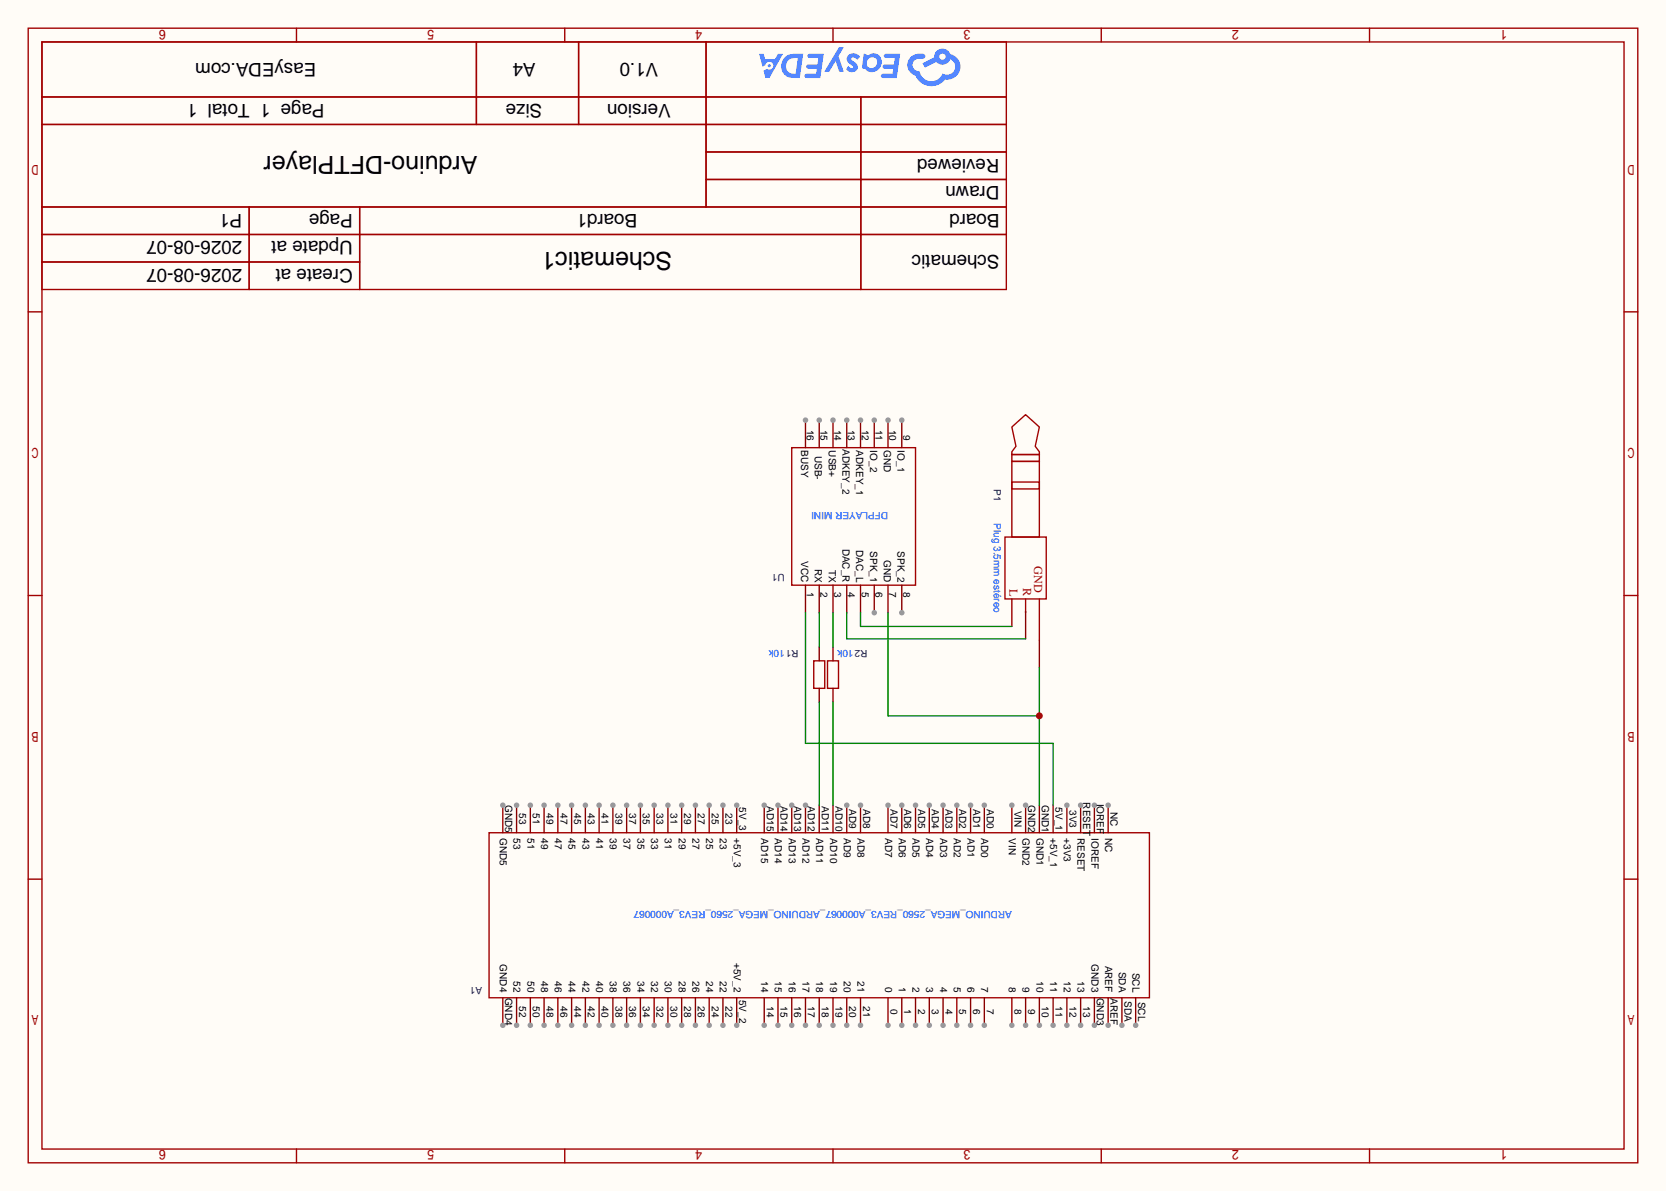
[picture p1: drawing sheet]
<svg xmlns="http://www.w3.org/2000/svg" width="308mm" height="220mm" viewBox="0 0 308 220" stroke-linecap="round" stroke-linejoin="round" font-family="sans-serif">
<path d="M0 0h307.6v220h-307.6z" fill="#fffcf7"/>
<g fill="none" stroke="#a10000" stroke-width=".25">
<path d="M5.2 5.2h297.2v209.6h-297.2zM7.7 7.7h292.1v204.5h-292.1zM7.7 7.7h178.1v45.8h-178.1zM7.7 17.9h178.1M54.7 5.2v2.5M88 7.7v15.3M104.3 5.2v2.5M106.8 7.7v15.3M130.4 7.7v30.5M153.8 5.2v2.5M158.9 17.9v35.6M203.3 5.2v2.5"/>
<path d="M252.9 5.2v2.5M7.7 38.2h178.1M7.7 23h178.1M46 38.2v15.3M66.4 38.2v15.3M130.4 33.1h55.4M130.4 28.1h55.4M5.2 57.6h2.5M7.7 43.3h178.1M7.7 48.4h58.7M299.8 57.6h2.6M5.2 110h2.5"/>
<path d="M299.8 110h2.6M5.2 162.4h2.5M299.8 162.4h2.6M54.7 212.2v2.6M104.3 212.2v2.6M153.8 212.2v2.6M203.3 212.2v2.6M252.9 212.2v2.6"/>
</g>
<g fill="#5487ff">
<path d="M156.6 10.2a1.53 1.53 0 0 1 2.2 .3l-.5 .6a.64 .64 0 0 0-.5-.5 .64 .64 0 0 0-.7 .3l.2 .2a1.6 1.6 0 0 1 1.1 1.6 1.24 1.24 0 0 1-2.2 .1l.4-.6a.54 .54 0 0 0 .9 .2l-.1-.2a1.58 1.58 0 0 1-1-1.6z"/>
<path d="M154.9 8.7h.9l-1 1.7 1 2.8h-.8l-.7-1.9-1.2 1.9h-.9z"/>
<path d="M163.2 10.1l.4-.2h2.6l-.6 4.5h-1.7a1.31 1.31 0 0 1-1.2-.2 .4 .4 0 0 1 .3-.6h1.8l.1-.9h-1.6a.4 .4 0 0 1-.4-.4 .4 .4 0 0 1 .5-.4h1.6l.2-1.2h-.8a1.23 1.23 0 0 1-1.2-.2z"/>
<path d="M149.1 10.1l.4-.2h2.6l-.6 4.5h-1.7a1.32 1.32 0 0 1-1.2-.2 .39 .39 0 0 1 .3-.6h1.8l.1-.9h-1.6a.4 .4 0 0 1-.4-.4 .4 .4 0 0 1 .4-.4h1.7l.2-1.2h-.8a1.23 1.23 0 0 1-1.2-.2z"/>
<path d="M140.2 9.9h.8l.3 1h1.8l.5-1h1l-2.5 4.5h-.8l-.3-1.3 .6-.4a.75 .75 0 0 0 1.1-.3 .75 .75 0 0 0-.5-1 .75 .75 0 0 0-.9 .6l-.5 .3z"/>
<path d="M145 10.5a2.25 2.25 0 0 0-.6 2.7 2.25 2.25 0 0 0 2.5 1.2h.8l.6-4.5-2.3 .1-.6 .2zM145.6 11.1l.7-.3 1-.1-.4 2.9a1.46 1.46 0 0 1-1.7-.7 1.46 1.46 0 0 1 .4-1.8z"/>
<path d="M159.5 9.9l-.3 2.5 .1 .3h.5a1.77 1.77 0 0 0 2.2 .3 1.77 1.77 0 0 0 .7-2.1 1.48 1.48 0 0 0-2.4-.6l-.4-.3zM160.4 10.8a.97 .97 0 0 1 1.5 .2 .97 .97 0 0 1-.5 1.4 .96 .96 0 0 1-1.3-.3 .96 .96 0 0 1 .3-1.3z"/>
<path d="M168.1 10.6a2.04 2.04 0 0 0 .9 3.4 3.2 3.2 0 0 0 5.5 .7 2.4 2.4 0 0 0 2.8-1.9 2.4 2.4 0 0 0-1.8-2.8 1.54 1.54 0 0 0-1.8-1 1.54 1.54 0 0 0-1.2 1.6l-2.2 1.1 .5 .8 2-1.1a1.57 1.57 0 0 0 2.7-.4 1.5 1.5 0 0 1 .7 2.1 1.5 1.5 0 0 1-2.2 .5 2.23 2.23 0 0 1-2.3 1.4 2.23 2.23 0 0 1-2-1.8 1.16 1.16 0 0 1-1.2-1.1 1.16 1.16 0 0 1 1.1-1.3h.7a.47 .47 0 0 0 .5-.3 .47 .47 0 0 0-.4-.6h-.9a2.19 2.19 0 0 0-1.4 .7zM173.4 10.5a.6 .6 0 0 1 1.2 0 .6 .6 0 0 1-1.2 0z"/>
<circle cx="142" cy="12.1" r=".28"/>
</g>
<path d="M146.2 82.7h22.8v25.4h-22.8z" fill="none" stroke="#a10000" stroke-width=".25"/>
<path d="M148.7 108.1v5.1M151.3 108.1v5.1M153.8 108.1v5.1M156.3 108.1v5.1M158.9 108.1v5.1M161.4 108.1v5.1" fill="none" stroke="#870000" stroke-width=".25"/>
<circle cx="161.4" cy="113.2" r=".51" fill="#999"/>
<path d="M164 108.1v5.1M166.5 108.1v5.1" fill="none" stroke="#870000" stroke-width=".25"/>
<circle cx="166.5" cy="113.2" r=".51" fill="#999"/>
<path d="M164 77.6v5.1" fill="none" stroke="#870000" stroke-width=".25"/>
<circle cx="164" cy="77.6" r=".51" fill="#999"/>
<path d="M161.4 77.6v5.1" fill="none" stroke="#870000" stroke-width=".25"/>
<circle cx="161.4" cy="77.6" r=".51" fill="#999"/>
<path d="M158.9 77.6v5.1" fill="none" stroke="#870000" stroke-width=".25"/>
<circle cx="158.9" cy="77.6" r=".51" fill="#999"/>
<path d="M156.3 77.6v5.1" fill="none" stroke="#870000" stroke-width=".25"/>
<circle cx="156.3" cy="77.6" r=".51" fill="#999"/>
<path d="M153.8 77.6v5.1" fill="none" stroke="#870000" stroke-width=".25"/>
<circle cx="153.8" cy="77.6" r=".51" fill="#999"/>
<path d="M151.3 77.6v5.1" fill="none" stroke="#870000" stroke-width=".25"/>
<circle cx="151.3" cy="77.6" r=".51" fill="#999"/>
<path d="M148.7 77.6v5.1" fill="none" stroke="#870000" stroke-width=".25"/>
<circle cx="148.7" cy="77.6" r=".51" fill="#999"/>
<path d="M166.5 77.6v5.1" fill="none" stroke="#870000" stroke-width=".25"/>
<circle cx="166.5" cy="77.6" r=".51" fill="#999"/>
<path d="M90.3 153.8h121.9v30.5h-121.9z" fill="none" stroke="#a10000" stroke-width=".25"/>
<path d="M204.6 148.7v5.1" fill="none" stroke="#870000" stroke-width=".25"/>
<circle cx="204.6" cy="148.7" r=".51" fill="#999"/>
<path d="M202.1 148.7v5.1" fill="none" stroke="#870000" stroke-width=".25"/>
<circle cx="202.1" cy="148.7" r=".51" fill="#999"/>
<path d="M199.5 148.7v5.1" fill="none" stroke="#870000" stroke-width=".25"/>
<circle cx="199.5" cy="148.7" r=".51" fill="#999"/>
<path d="M197 148.7v5.1" fill="none" stroke="#870000" stroke-width=".25"/>
<circle cx="197" cy="148.7" r=".51" fill="#999"/>
<path d="M189.4 148.7v5.1M191.9 148.7v5.1M194.4 148.7v5.1" fill="none" stroke="#870000" stroke-width=".25"/>
<circle cx="189.4" cy="148.7" r=".51" fill="#999"/>
<path d="M186.8 148.7v5.1" fill="none" stroke="#870000" stroke-width=".25"/>
<circle cx="186.8" cy="148.7" r=".51" fill="#999"/>
<path d="M181.7 148.7v5.1" fill="none" stroke="#870000" stroke-width=".25"/>
<circle cx="181.7" cy="148.7" r=".51" fill="#999"/>
<path d="M179.2 148.7v5.1" fill="none" stroke="#870000" stroke-width=".25"/>
<circle cx="179.2" cy="148.7" r=".51" fill="#999"/>
<path d="M176.7 148.7v5.1" fill="none" stroke="#870000" stroke-width=".25"/>
<circle cx="176.7" cy="148.7" r=".51" fill="#999"/>
<path d="M174.1 148.7v5.1" fill="none" stroke="#870000" stroke-width=".25"/>
<circle cx="174.1" cy="148.7" r=".51" fill="#999"/>
<path d="M171.6 148.7v5.1" fill="none" stroke="#870000" stroke-width=".25"/>
<circle cx="171.6" cy="148.7" r=".51" fill="#999"/>
<path d="M169 148.7v5.1" fill="none" stroke="#870000" stroke-width=".25"/>
<circle cx="169" cy="148.7" r=".51" fill="#999"/>
<path d="M166.5 148.7v5.1" fill="none" stroke="#870000" stroke-width=".25"/>
<circle cx="166.5" cy="148.7" r=".51" fill="#999"/>
<path d="M164 148.7v5.1" fill="none" stroke="#870000" stroke-width=".25"/>
<circle cx="164" cy="148.7" r=".51" fill="#999"/>
<path d="M158.9 148.7v5.1" fill="none" stroke="#870000" stroke-width=".25"/>
<circle cx="158.9" cy="148.7" r=".51" fill="#999"/>
<path d="M156.3 148.7v5.1" fill="none" stroke="#870000" stroke-width=".25"/>
<circle cx="156.3" cy="148.7" r=".51" fill="#999"/>
<path d="M148.7 148.7v5.1M151.3 148.7v5.1M153.8 148.7v5.1" fill="none" stroke="#870000" stroke-width=".25"/>
<circle cx="148.7" cy="148.7" r=".51" fill="#999"/>
<path d="M146.2 148.7v5.1" fill="none" stroke="#870000" stroke-width=".25"/>
<circle cx="146.2" cy="148.7" r=".51" fill="#999"/>
<path d="M143.6 148.7v5.1" fill="none" stroke="#870000" stroke-width=".25"/>
<circle cx="143.6" cy="148.7" r=".51" fill="#999"/>
<path d="M141.1 148.7v5.1" fill="none" stroke="#870000" stroke-width=".25"/>
<circle cx="141.1" cy="148.7" r=".51" fill="#999"/>
<path d="M136 148.7v5.1" fill="none" stroke="#870000" stroke-width=".25"/>
<circle cx="136" cy="148.7" r=".51" fill="#999"/>
<path d="M133.5 148.7v5.1" fill="none" stroke="#870000" stroke-width=".25"/>
<circle cx="133.5" cy="148.7" r=".51" fill="#999"/>
<path d="M130.9 148.7v5.1" fill="none" stroke="#870000" stroke-width=".25"/>
<circle cx="130.9" cy="148.7" r=".51" fill="#999"/>
<path d="M128.4 148.7v5.1" fill="none" stroke="#870000" stroke-width=".25"/>
<circle cx="128.4" cy="148.7" r=".51" fill="#999"/>
<path d="M125.9 148.7v5.1" fill="none" stroke="#870000" stroke-width=".25"/>
<circle cx="125.9" cy="148.7" r=".51" fill="#999"/>
<path d="M123.3 148.7v5.1" fill="none" stroke="#870000" stroke-width=".25"/>
<circle cx="123.3" cy="148.7" r=".51" fill="#999"/>
<path d="M120.8 148.7v5.1" fill="none" stroke="#870000" stroke-width=".25"/>
<circle cx="120.8" cy="148.7" r=".51" fill="#999"/>
<path d="M118.2 148.7v5.1" fill="none" stroke="#870000" stroke-width=".25"/>
<circle cx="118.2" cy="148.7" r=".51" fill="#999"/>
<path d="M115.7 148.7v5.1" fill="none" stroke="#870000" stroke-width=".25"/>
<circle cx="115.7" cy="148.7" r=".51" fill="#999"/>
<path d="M113.2 148.7v5.1" fill="none" stroke="#870000" stroke-width=".25"/>
<circle cx="113.2" cy="148.7" r=".51" fill="#999"/>
<path d="M110.6 148.7v5.1" fill="none" stroke="#870000" stroke-width=".25"/>
<circle cx="110.6" cy="148.7" r=".51" fill="#999"/>
<path d="M108.1 148.7v5.1" fill="none" stroke="#870000" stroke-width=".25"/>
<circle cx="108.1" cy="148.7" r=".51" fill="#999"/>
<path d="M105.5 148.7v5.1" fill="none" stroke="#870000" stroke-width=".25"/>
<circle cx="105.5" cy="148.7" r=".51" fill="#999"/>
<path d="M103 148.7v5.1" fill="none" stroke="#870000" stroke-width=".25"/>
<circle cx="103" cy="148.7" r=".51" fill="#999"/>
<path d="M100.5 148.7v5.1" fill="none" stroke="#870000" stroke-width=".25"/>
<circle cx="100.5" cy="148.7" r=".51" fill="#999"/>
<path d="M97.9 148.7v5.1" fill="none" stroke="#870000" stroke-width=".25"/>
<circle cx="97.9" cy="148.7" r=".51" fill="#999"/>
<path d="M95.4 148.7v5.1" fill="none" stroke="#870000" stroke-width=".25"/>
<circle cx="95.4" cy="148.7" r=".51" fill="#999"/>
<path d="M92.8 148.7v5.1" fill="none" stroke="#870000" stroke-width=".25"/>
<circle cx="92.8" cy="148.7" r=".51" fill="#999"/>
<path d="M209.7 184.3v5.1" fill="none" stroke="#870000" stroke-width=".25"/>
<circle cx="209.7" cy="189.4" r=".51" fill="#999"/>
<path d="M207.1 184.3v5.1" fill="none" stroke="#870000" stroke-width=".25"/>
<circle cx="207.1" cy="189.4" r=".51" fill="#999"/>
<path d="M204.6 184.3v5.1" fill="none" stroke="#870000" stroke-width=".25"/>
<circle cx="204.6" cy="189.4" r=".51" fill="#999"/>
<path d="M202.1 184.3v5.1" fill="none" stroke="#870000" stroke-width=".25"/>
<circle cx="202.1" cy="189.4" r=".51" fill="#999"/>
<path d="M199.5 184.3v5.1" fill="none" stroke="#870000" stroke-width=".25"/>
<circle cx="199.5" cy="189.4" r=".51" fill="#999"/>
<path d="M197 184.3v5.1" fill="none" stroke="#870000" stroke-width=".25"/>
<circle cx="197" cy="189.4" r=".51" fill="#999"/>
<path d="M194.4 184.3v5.1" fill="none" stroke="#870000" stroke-width=".25"/>
<circle cx="194.4" cy="189.4" r=".51" fill="#999"/>
<path d="M191.9 184.3v5.1" fill="none" stroke="#870000" stroke-width=".25"/>
<circle cx="191.9" cy="189.4" r=".51" fill="#999"/>
<path d="M189.4 184.3v5.1" fill="none" stroke="#870000" stroke-width=".25"/>
<circle cx="189.4" cy="189.4" r=".51" fill="#999"/>
<path d="M186.8 184.3v5.1" fill="none" stroke="#870000" stroke-width=".25"/>
<circle cx="186.8" cy="189.4" r=".51" fill="#999"/>
<path d="M181.7 184.3v5.1" fill="none" stroke="#870000" stroke-width=".25"/>
<circle cx="181.7" cy="189.4" r=".51" fill="#999"/>
<path d="M179.2 184.3v5.1" fill="none" stroke="#870000" stroke-width=".25"/>
<circle cx="179.2" cy="189.4" r=".51" fill="#999"/>
<path d="M176.7 184.3v5.1" fill="none" stroke="#870000" stroke-width=".25"/>
<circle cx="176.7" cy="189.4" r=".51" fill="#999"/>
<path d="M174.1 184.3v5.1" fill="none" stroke="#870000" stroke-width=".25"/>
<circle cx="174.1" cy="189.4" r=".51" fill="#999"/>
<path d="M171.6 184.3v5.1" fill="none" stroke="#870000" stroke-width=".25"/>
<circle cx="171.6" cy="189.4" r=".51" fill="#999"/>
<path d="M169 184.3v5.1" fill="none" stroke="#870000" stroke-width=".25"/>
<circle cx="169" cy="189.4" r=".51" fill="#999"/>
<path d="M166.5 184.3v5.1" fill="none" stroke="#870000" stroke-width=".25"/>
<circle cx="166.5" cy="189.4" r=".51" fill="#999"/>
<path d="M164 184.3v5.1" fill="none" stroke="#870000" stroke-width=".25"/>
<circle cx="164" cy="189.4" r=".51" fill="#999"/>
<path d="M158.9 184.3v5.1" fill="none" stroke="#870000" stroke-width=".25"/>
<circle cx="158.9" cy="189.4" r=".51" fill="#999"/>
<path d="M156.3 184.3v5.1" fill="none" stroke="#870000" stroke-width=".25"/>
<circle cx="156.3" cy="189.4" r=".51" fill="#999"/>
<path d="M153.8 184.3v5.1" fill="none" stroke="#870000" stroke-width=".25"/>
<circle cx="153.8" cy="189.4" r=".51" fill="#999"/>
<path d="M151.3 184.3v5.1" fill="none" stroke="#870000" stroke-width=".25"/>
<circle cx="151.3" cy="189.4" r=".51" fill="#999"/>
<path d="M148.7 184.3v5.1" fill="none" stroke="#870000" stroke-width=".25"/>
<circle cx="148.7" cy="189.4" r=".51" fill="#999"/>
<path d="M146.2 184.3v5.1" fill="none" stroke="#870000" stroke-width=".25"/>
<circle cx="146.2" cy="189.4" r=".51" fill="#999"/>
<path d="M143.6 184.3v5.1" fill="none" stroke="#870000" stroke-width=".25"/>
<circle cx="143.6" cy="189.4" r=".51" fill="#999"/>
<path d="M141.1 184.3v5.1" fill="none" stroke="#870000" stroke-width=".25"/>
<circle cx="141.1" cy="189.4" r=".51" fill="#999"/>
<path d="M136 184.3v5.1" fill="none" stroke="#870000" stroke-width=".25"/>
<circle cx="136" cy="189.4" r=".51" fill="#999"/>
<path d="M133.5 184.3v5.1" fill="none" stroke="#870000" stroke-width=".25"/>
<circle cx="133.5" cy="189.4" r=".51" fill="#999"/>
<path d="M130.9 184.3v5.1" fill="none" stroke="#870000" stroke-width=".25"/>
<circle cx="130.9" cy="189.4" r=".51" fill="#999"/>
<path d="M128.4 184.3v5.1" fill="none" stroke="#870000" stroke-width=".25"/>
<circle cx="128.4" cy="189.4" r=".51" fill="#999"/>
<path d="M125.9 184.3v5.1" fill="none" stroke="#870000" stroke-width=".25"/>
<circle cx="125.9" cy="189.4" r=".51" fill="#999"/>
<path d="M123.3 184.3v5.1" fill="none" stroke="#870000" stroke-width=".25"/>
<circle cx="123.3" cy="189.4" r=".51" fill="#999"/>
<path d="M120.8 184.3v5.1" fill="none" stroke="#870000" stroke-width=".25"/>
<circle cx="120.8" cy="189.4" r=".51" fill="#999"/>
<path d="M118.2 184.3v5.1" fill="none" stroke="#870000" stroke-width=".25"/>
<circle cx="118.2" cy="189.4" r=".51" fill="#999"/>
<path d="M115.7 184.3v5.1" fill="none" stroke="#870000" stroke-width=".25"/>
<circle cx="115.7" cy="189.4" r=".51" fill="#999"/>
<path d="M113.2 184.3v5.1" fill="none" stroke="#870000" stroke-width=".25"/>
<circle cx="113.2" cy="189.4" r=".51" fill="#999"/>
<path d="M110.6 184.3v5.1" fill="none" stroke="#870000" stroke-width=".25"/>
<circle cx="110.6" cy="189.4" r=".51" fill="#999"/>
<path d="M108.1 184.3v5.1" fill="none" stroke="#870000" stroke-width=".25"/>
<circle cx="108.1" cy="189.4" r=".51" fill="#999"/>
<path d="M105.5 184.3v5.1" fill="none" stroke="#870000" stroke-width=".25"/>
<circle cx="105.5" cy="189.4" r=".51" fill="#999"/>
<path d="M103 184.3v5.1" fill="none" stroke="#870000" stroke-width=".25"/>
<circle cx="103" cy="189.4" r=".51" fill="#999"/>
<path d="M100.5 184.3v5.1" fill="none" stroke="#870000" stroke-width=".25"/>
<circle cx="100.5" cy="189.4" r=".51" fill="#999"/>
<path d="M97.9 184.3v5.1" fill="none" stroke="#870000" stroke-width=".25"/>
<circle cx="97.9" cy="189.4" r=".51" fill="#999"/>
<path d="M95.4 184.3v5.1" fill="none" stroke="#870000" stroke-width=".25"/>
<circle cx="95.4" cy="189.4" r=".51" fill="#999"/>
<path d="M92.8 184.3v5.1" fill="none" stroke="#870000" stroke-width=".25"/>
<circle cx="92.8" cy="189.4" r=".51" fill="#999"/>
<path d="M148.7 113.2v24.1h45.7v11.4M151.3 113.2v6.3M153.8 113.2v6.3M156.3 113.2v4.8h33.1M158.9 113.2v2.5h27.9M164 113.2v19h27.9M151.3 129.7v19M153.8 129.7v19M191.9 123.3v25.4" fill="none" stroke="#008700" stroke-width=".25"/>
<path d="M186.8 78.9l2.6-2.3 2.5 2.3-.8 3.5 .8 1v.5h-5.1v-.5l.8-1zM185.5 99.2h7.7v11.4h-7.7zM186.8 85.2h5.1v14h-5.1zM186.8 83.9h5.1v1.3h-5.1zM186.8 89h5.1v1.3h-5.1zM189.4 110.6v2.6M191.9 110.6v7.6M150.2 122h2.1v5.1h-2.1zM152.8 122h2v5.1h-2z" fill="none" stroke="#a10000" stroke-width=".25"/>
<path d="M151.3 119.5v2.5M153.8 119.5v2.5M186.8 110.6v5.1M189.4 112.9v5.1M191.9 118.2v5.1M151.3 127.1v2.6M153.8 127.1v2.6" fill="none" stroke="#870000" stroke-width=".25"/>
<circle cx="191.9" cy="132.2" r=".63" fill="#c00"/>
<g font-size="4.6">
<text x="88.2" y="28.8" transform="rotate(180 88.2 28.8)">Arduino-DFTPlayer</text>
<text x="124.1" y="46.5" transform="rotate(180 124.1 46.5)">Schematic1</text>
</g>
<g font-size="3.5">
<text x="58.4" y="11.6" transform="rotate(180 58.4 11.6)">EasyEDA.com</text>
<text x="98.9" y="11.6" transform="rotate(180 98.9 11.6)">A4</text>
<text x="121.5" y="11.6" transform="rotate(180 121.5 11.6)">V1.0</text>
<text x="59.9" y="19.2" transform="rotate(180 59.9 19.2)">Page 1 Total 1</text>
<text x="100.1" y="19.2" transform="rotate(180 100.1 19.2)">Size</text>
<text x="123.8" y="19.2" transform="rotate(180 123.8 19.2)">Version</text>
<text x="184.5" y="29.3" transform="rotate(180 184.5 29.3)">Reviewed</text>
<text x="184.5" y="34.4" transform="rotate(180 184.5 34.4)">Drawn</text>
<text x="44.7" y="39.5" transform="rotate(180 44.7 39.5)">P1</text>
<text x="65.1" y="39.5" transform="rotate(180 65.1 39.5)">Page</text>
<text x="117.6" y="39.5" transform="rotate(180 117.6 39.5)">Board1</text>
<text x="184.5" y="39.5" transform="rotate(180 184.5 39.5)">Board</text>
<text x="44.7" y="44.6" transform="rotate(180 44.7 44.6)">2026-08-07</text>
<text x="65.1" y="44.6" transform="rotate(180 65.1 44.6)">Update at</text>
<text x="184.5" y="47.1" transform="rotate(180 184.5 47.1)">Schematic</text>
<text x="44.7" y="49.7" transform="rotate(180 44.7 49.7)">2026-08-07</text>
<text x="65.1" y="49.7" transform="rotate(180 65.1 49.7)">Create at</text>
</g>
<g font-size="2.2" fill="#a00000">
<text x="191" y="104.5" transform="rotate(90 191 104.5)">GND</text>
<text x="186.4" y="108.7" transform="rotate(90 186.4 108.7)">L</text>
<text x="188.9" y="108.7" transform="rotate(90 188.9 108.7)">R</text>
</g>
<g font-size="1.8">
<text x="147.9" y="83.2" transform="rotate(90 147.9 83.2)">BUSY</text>
<text x="148.9" y="79.4" transform="rotate(90 148.9 79.4)">16</text>
<text x="151.5" y="79.4" transform="rotate(90 151.5 79.4)">15</text>
<text x="153" y="83.2" transform="rotate(90 153 83.2)">USB+</text>
<text x="154" y="79.4" transform="rotate(90 154 79.4)">14</text>
<text x="155.6" y="82.9" transform="rotate(90 155.6 82.9)">ADKEY_2</text>
<text x="156.6" y="79.4" transform="rotate(90 156.6 79.4)">13</text>
<text x="158.1" y="83.2" transform="rotate(90 158.1 83.2)">ADKEY_1</text>
<text x="159.1" y="79.4" transform="rotate(90 159.1 79.4)">12</text>
<text x="160.6" y="83.2" transform="rotate(90 160.6 83.2)">IO_2</text>
<text x="161.6" y="79.4" transform="rotate(90 161.6 79.4)">11</text>
<text x="163.2" y="83.2" transform="rotate(90 163.2 83.2)">GND</text>
<text x="164.2" y="79.4" transform="rotate(90 164.2 79.4)">10</text>
<text x="165.7" y="83.2" transform="rotate(90 165.7 83.2)">IO_1</text>
<text x="166.7" y="80.4" transform="rotate(90 166.7 80.4)">9</text>
<text x="150.5" y="84.2" transform="rotate(90 150.5 84.2)">USB-</text>
<text x="155.6" y="101.3" transform="rotate(90 155.6 101.3)">DAC_R</text>
<text x="158.1" y="101.6" transform="rotate(90 158.1 101.6)">DAC_L</text>
<text x="160.6" y="101.8" transform="rotate(90 160.6 101.8)">SPK_1</text>
<text x="165.7" y="101.8" transform="rotate(90 165.7 101.8)">SPK_2</text>
<text x="147.9" y="103.7" transform="rotate(90 147.9 103.7)">VCC</text>
<text x="150.5" y="105" transform="rotate(90 150.5 105)">RX</text>
<text x="153" y="105.2" transform="rotate(90 153 105.2)">TX</text>
<text x="163.2" y="103.5" transform="rotate(90 163.2 103.5)">GND</text>
<text x="148.9" y="109.3" transform="rotate(90 148.9 109.3)">1</text>
<text x="151.5" y="109.3" transform="rotate(90 151.5 109.3)">2</text>
<text x="154" y="109.3" transform="rotate(90 154 109.3)">3</text>
<text x="156.6" y="109.3" transform="rotate(90 156.6 109.3)">4</text>
<text x="159.1" y="109.3" transform="rotate(90 159.1 109.3)">5</text>
<text x="161.6" y="109.3" transform="rotate(90 161.6 109.3)">6</text>
<text x="164.2" y="109.3" transform="rotate(90 164.2 109.3)">7</text>
<text x="166.7" y="109.3" transform="rotate(90 166.7 109.3)">8</text>
<text x="93.3" y="148.7" transform="rotate(90 93.3 148.7)">GND5</text>
<text x="136.5" y="149.1" transform="rotate(90 136.5 149.1)">5V_3</text>
<text x="141.6" y="148.9" transform="rotate(90 141.6 148.9)">AD15</text>
<text x="144.1" y="148.9" transform="rotate(90 144.1 148.9)">AD14</text>
<text x="146.6" y="148.9" transform="rotate(90 146.6 148.9)">AD13</text>
<text x="149.2" y="148.9" transform="rotate(90 149.2 148.9)">AD12</text>
<text x="151.7" y="148.9" transform="rotate(90 151.7 148.9)">AD11</text>
<text x="154.3" y="148.9" transform="rotate(90 154.3 148.9)">AD10</text>
<text x="156.8" y="149.5" transform="rotate(90 156.8 149.5)">AD9</text>
<text x="159.3" y="149.5" transform="rotate(90 159.3 149.5)">AD8</text>
<text x="164.4" y="149.5" transform="rotate(90 164.4 149.5)">AD7</text>
<text x="167" y="149.5" transform="rotate(90 167 149.5)">AD6</text>
<text x="169.5" y="149.5" transform="rotate(90 169.5 149.5)">AD5</text>
<text x="172" y="149.5" transform="rotate(90 172 149.5)">AD4</text>
<text x="174.6" y="149.5" transform="rotate(90 174.6 149.5)">AD3</text>
<text x="177.1" y="149.5" transform="rotate(90 177.1 149.5)">AD2</text>
<text x="179.7" y="149.5" transform="rotate(90 179.7 149.5)">AD1</text>
<text x="182.2" y="149.5" transform="rotate(90 182.2 149.5)">AD0</text>
<text x="187.3" y="149.7" transform="rotate(90 187.3 149.7)">VIN</text>
<text x="189.8" y="148.7" transform="rotate(90 189.8 148.7)">GND2</text>
<text x="192.4" y="148.7" transform="rotate(90 192.4 148.7)">GND1</text>
<text x="194.9" y="149.1" transform="rotate(90 194.9 149.1)">5V_1</text>
<text x="197.4" y="149.6" transform="rotate(90 197.4 149.6)">3V3</text>
<text x="200" y="148.2" transform="rotate(90 200 148.2)">RESET</text>
<text x="202.5" y="148.4" transform="rotate(90 202.5 148.4)">IOREF</text>
<text x="205.1" y="149.9" transform="rotate(90 205.1 149.9)">NC</text>
<text x="92.3" y="154.8" transform="rotate(90 92.3 154.8)">GND5</text>
<text x="94.8" y="154.8" transform="rotate(90 94.8 154.8)">53</text>
<text x="95.8" y="150.2" transform="rotate(90 95.8 150.2)">53</text>
<text x="97.4" y="154.8" transform="rotate(90 97.4 154.8)">51</text>
<text x="98.4" y="150.2" transform="rotate(90 98.4 150.2)">51</text>
<text x="99.9" y="154.8" transform="rotate(90 99.9 154.8)">49</text>
<text x="100.9" y="150.2" transform="rotate(90 100.9 150.2)">49</text>
<text x="102.4" y="154.8" transform="rotate(90 102.4 154.8)">47</text>
<text x="103.5" y="150.2" transform="rotate(90 103.5 150.2)">47</text>
<text x="105" y="154.8" transform="rotate(90 105 154.8)">45</text>
<text x="106" y="150.2" transform="rotate(90 106 150.2)">45</text>
<text x="107.5" y="154.8" transform="rotate(90 107.5 154.8)">43</text>
<text x="108.5" y="150.2" transform="rotate(90 108.5 150.2)">43</text>
<text x="110.1" y="154.8" transform="rotate(90 110.1 154.8)">41</text>
<text x="111.1" y="150.2" transform="rotate(90 111.1 150.2)">41</text>
<text x="112.6" y="154.8" transform="rotate(90 112.6 154.8)">39</text>
<text x="113.6" y="150.2" transform="rotate(90 113.6 150.2)">39</text>
<text x="115.1" y="154.8" transform="rotate(90 115.1 154.8)">37</text>
<text x="116.2" y="150.2" transform="rotate(90 116.2 150.2)">37</text>
<text x="117.7" y="154.8" transform="rotate(90 117.7 154.8)">35</text>
<text x="118.7" y="150.2" transform="rotate(90 118.7 150.2)">35</text>
<text x="120.2" y="154.8" transform="rotate(90 120.2 154.8)">33</text>
<text x="121.2" y="150.2" transform="rotate(90 121.2 150.2)">33</text>
<text x="122.8" y="154.8" transform="rotate(90 122.8 154.8)">31</text>
<text x="123.8" y="150.2" transform="rotate(90 123.8 150.2)">31</text>
<text x="125.3" y="154.8" transform="rotate(90 125.3 154.8)">29</text>
<text x="126.3" y="150.2" transform="rotate(90 126.3 150.2)">29</text>
<text x="127.8" y="154.8" transform="rotate(90 127.8 154.8)">27</text>
<text x="128.9" y="150.2" transform="rotate(90 128.9 150.2)">27</text>
<text x="130.4" y="154.8" transform="rotate(90 130.4 154.8)">25</text>
<text x="131.4" y="150.2" transform="rotate(90 131.4 150.2)">25</text>
<text x="132.9" y="154.8" transform="rotate(90 132.9 154.8)">23</text>
<text x="133.9" y="150.2" transform="rotate(90 133.9 150.2)">23</text>
<text x="135.5" y="154.8" transform="rotate(90 135.5 154.8)">+5V_3</text>
<text x="140.5" y="154.8" transform="rotate(90 140.5 154.8)">AD15</text>
<text x="143.1" y="154.8" transform="rotate(90 143.1 154.8)">AD14</text>
<text x="145.6" y="154.8" transform="rotate(90 145.6 154.8)">AD13</text>
<text x="148.2" y="154.8" transform="rotate(90 148.2 154.8)">AD12</text>
<text x="150.7" y="154.8" transform="rotate(90 150.7 154.8)">AD11</text>
<text x="153.2" y="154.8" transform="rotate(90 153.2 154.8)">AD10</text>
<text x="155.8" y="154.8" transform="rotate(90 155.8 154.8)">AD9</text>
<text x="158.3" y="154.8" transform="rotate(90 158.3 154.8)">AD8</text>
<text x="163.4" y="154.8" transform="rotate(90 163.4 154.8)">AD7</text>
<text x="165.9" y="154.8" transform="rotate(90 165.9 154.8)">AD6</text>
<text x="168.5" y="154.8" transform="rotate(90 168.5 154.8)">AD5</text>
<text x="171" y="154.8" transform="rotate(90 171 154.8)">AD4</text>
<text x="173.6" y="154.8" transform="rotate(90 173.6 154.8)">AD3</text>
<text x="176.1" y="154.8" transform="rotate(90 176.1 154.8)">AD2</text>
<text x="178.6" y="154.8" transform="rotate(90 178.6 154.8)">AD1</text>
<text x="181.2" y="154.8" transform="rotate(90 181.2 154.8)">AD0</text>
<text x="186.3" y="154.8" transform="rotate(90 186.3 154.8)">VIN</text>
<text x="188.8" y="154.8" transform="rotate(90 188.8 154.8)">GND2</text>
<text x="191.3" y="154.8" transform="rotate(90 191.3 154.8)">GND1</text>
<text x="193.9" y="154.8" transform="rotate(90 193.9 154.8)">+5V_1</text>
<text x="196.4" y="154.8" transform="rotate(90 196.4 154.8)">+3V3</text>
<text x="199" y="154.8" transform="rotate(90 199 154.8)">RESET</text>
<text x="201.5" y="154.8" transform="rotate(90 201.5 154.8)">IOREF</text>
<text x="204" y="154.8" transform="rotate(90 204 154.8)">NC</text>
<text x="92.3" y="178.1" transform="rotate(90 92.3 178.1)">GND4</text>
<text x="135.5" y="177.9" transform="rotate(90 135.5 177.9)">+5V_2</text>
<text x="201.5" y="178.1" transform="rotate(90 201.5 178.1)">GND3</text>
<text x="204" y="178.3" transform="rotate(90 204 178.3)">AREF</text>
<text x="206.6" y="179.5" transform="rotate(90 206.6 179.5)">SDA</text>
<text x="209.1" y="179.7" transform="rotate(90 209.1 179.7)">SCL</text>
<text x="93.3" y="184.3" transform="rotate(90 93.3 184.3)">GND4</text>
<text x="94.8" y="181.2" transform="rotate(90 94.8 181.2)">52</text>
<text x="95.8" y="185.8" transform="rotate(90 95.8 185.8)">52</text>
<text x="97.4" y="181.2" transform="rotate(90 97.4 181.2)">50</text>
<text x="98.4" y="185.8" transform="rotate(90 98.4 185.8)">50</text>
<text x="99.9" y="181.2" transform="rotate(90 99.9 181.2)">48</text>
<text x="100.9" y="185.8" transform="rotate(90 100.9 185.8)">48</text>
<text x="102.4" y="181.2" transform="rotate(90 102.4 181.2)">46</text>
<text x="103.5" y="185.8" transform="rotate(90 103.5 185.8)">46</text>
<text x="105" y="181.2" transform="rotate(90 105 181.2)">44</text>
<text x="106" y="185.8" transform="rotate(90 106 185.8)">44</text>
<text x="107.5" y="181.2" transform="rotate(90 107.5 181.2)">42</text>
<text x="108.5" y="185.8" transform="rotate(90 108.5 185.8)">42</text>
<text x="110.1" y="181.2" transform="rotate(90 110.1 181.2)">40</text>
<text x="111.1" y="185.8" transform="rotate(90 111.1 185.8)">40</text>
<text x="112.6" y="181.2" transform="rotate(90 112.6 181.2)">38</text>
<text x="113.6" y="185.8" transform="rotate(90 113.6 185.8)">38</text>
<text x="115.1" y="181.2" transform="rotate(90 115.1 181.2)">36</text>
<text x="116.2" y="185.8" transform="rotate(90 116.2 185.8)">36</text>
<text x="117.7" y="181.2" transform="rotate(90 117.7 181.2)">34</text>
<text x="118.7" y="185.8" transform="rotate(90 118.7 185.8)">34</text>
<text x="120.2" y="181.2" transform="rotate(90 120.2 181.2)">32</text>
<text x="121.2" y="185.8" transform="rotate(90 121.2 185.8)">32</text>
<text x="122.8" y="181.2" transform="rotate(90 122.8 181.2)">30</text>
<text x="123.8" y="185.8" transform="rotate(90 123.8 185.8)">30</text>
<text x="125.3" y="181.2" transform="rotate(90 125.3 181.2)">28</text>
<text x="126.3" y="185.8" transform="rotate(90 126.3 185.8)">28</text>
<text x="127.8" y="181.2" transform="rotate(90 127.8 181.2)">26</text>
<text x="128.9" y="185.8" transform="rotate(90 128.9 185.8)">26</text>
<text x="130.4" y="181.2" transform="rotate(90 130.4 181.2)">24</text>
<text x="131.4" y="185.8" transform="rotate(90 131.4 185.8)">24</text>
<text x="132.9" y="181.2" transform="rotate(90 132.9 181.2)">22</text>
<text x="133.9" y="185.8" transform="rotate(90 133.9 185.8)">22</text>
<text x="136.5" y="184.7" transform="rotate(90 136.5 184.7)">5V_2</text>
<text x="140.5" y="181.2" transform="rotate(90 140.5 181.2)">14</text>
<text x="141.6" y="185.8" transform="rotate(90 141.6 185.8)">14</text>
<text x="143.1" y="181.2" transform="rotate(90 143.1 181.2)">15</text>
<text x="144.1" y="185.8" transform="rotate(90 144.1 185.8)">15</text>
<text x="145.6" y="181.2" transform="rotate(90 145.6 181.2)">16</text>
<text x="146.6" y="185.8" transform="rotate(90 146.6 185.8)">16</text>
<text x="148.2" y="181.2" transform="rotate(90 148.2 181.2)">17</text>
<text x="149.2" y="185.8" transform="rotate(90 149.2 185.8)">17</text>
<text x="150.7" y="181.2" transform="rotate(90 150.7 181.2)">18</text>
<text x="151.7" y="185.8" transform="rotate(90 151.7 185.8)">18</text>
<text x="153.2" y="181.2" transform="rotate(90 153.2 181.2)">19</text>
<text x="154.3" y="185.8" transform="rotate(90 154.3 185.8)">19</text>
<text x="155.8" y="181.2" transform="rotate(90 155.8 181.2)">20</text>
<text x="156.8" y="185.8" transform="rotate(90 156.8 185.8)">20</text>
<text x="158.3" y="181.2" transform="rotate(90 158.3 181.2)">21</text>
<text x="159.3" y="185.8" transform="rotate(90 159.3 185.8)">21</text>
<text x="163.4" y="182.2" transform="rotate(90 163.4 182.2)">0</text>
<text x="165.9" y="182.2" transform="rotate(90 165.9 182.2)">1</text>
<text x="168.5" y="182.2" transform="rotate(90 168.5 182.2)">2</text>
<text x="171" y="182.2" transform="rotate(90 171 182.2)">3</text>
<text x="173.6" y="182.2" transform="rotate(90 173.6 182.2)">4</text>
<text x="176.1" y="182.2" transform="rotate(90 176.1 182.2)">5</text>
<text x="178.6" y="182.2" transform="rotate(90 178.6 182.2)">6</text>
<text x="181.2" y="182.2" transform="rotate(90 181.2 182.2)">7</text>
<text x="186.3" y="182.2" transform="rotate(90 186.3 182.2)">8</text>
<text x="188.8" y="182.2" transform="rotate(90 188.8 182.2)">9</text>
<text x="191.3" y="181.2" transform="rotate(90 191.3 181.2)">10</text>
<text x="192.4" y="185.8" transform="rotate(90 192.4 185.8)">10</text>
<text x="193.9" y="181.2" transform="rotate(90 193.9 181.2)">11</text>
<text x="194.9" y="185.8" transform="rotate(90 194.9 185.8)">11</text>
<text x="196.4" y="181.2" transform="rotate(90 196.4 181.2)">12</text>
<text x="197.4" y="185.8" transform="rotate(90 197.4 185.8)">12</text>
<text x="199" y="181.2" transform="rotate(90 199 181.2)">13</text>
<text x="200" y="185.8" transform="rotate(90 200 185.8)">13</text>
<text x="202.5" y="184.3" transform="rotate(90 202.5 184.3)">GND3</text>
<text x="205.1" y="184.4" transform="rotate(90 205.1 184.4)">AREF</text>
<text x="207.6" y="184.9" transform="rotate(90 207.6 184.9)">SDA</text>
<text x="210.1" y="185" transform="rotate(90 210.1 185)">SCL</text>
<text x="164.4" y="186.3" transform="rotate(90 164.4 186.3)">0</text>
<text x="167" y="186.3" transform="rotate(90 167 186.3)">1</text>
<text x="169.5" y="186.3" transform="rotate(90 169.5 186.3)">2</text>
<text x="172" y="186.3" transform="rotate(90 172 186.3)">3</text>
<text x="174.6" y="186.3" transform="rotate(90 174.6 186.3)">4</text>
<text x="177.1" y="186.3" transform="rotate(90 177.1 186.3)">5</text>
<text x="179.7" y="186.3" transform="rotate(90 179.7 186.3)">6</text>
<text x="182.2" y="186.3" transform="rotate(90 182.2 186.3)">7</text>
<text x="187.3" y="186.3" transform="rotate(90 187.3 186.3)">8</text>
<text x="189.8" y="186.3" transform="rotate(90 189.8 186.3)">9</text>
</g>
<g font-size="1.8" fill="#00f">
<text x="164" y="94.6" transform="rotate(180 164 94.6)">DFPLAYER MINI</text>
<text x="183.5" y="96.6" transform="rotate(90 183.5 96.6)">Plug 3.5mm estéreo</text>
<text x="186.8" y="168.2" transform="rotate(180 186.8 168.2)">ARDUINO_MEGA_2560_REV3_A000067_ARDUINO_MEGA_2560_REV3_A000067</text>
</g>
<g font-size="1.8" fill="#000080">
<text x="183.5" y="90.3" transform="rotate(90 183.5 90.3)">P1</text>
<text x="144.9" y="106" transform="rotate(180 144.9 106)">U1</text>
<text x="147.4" y="120" transform="rotate(180 147.4 120)">R110k</text>
<text x="160.1" y="120" transform="rotate(180 160.1 120)">R210k</text>
<text x="89" y="182.2" transform="rotate(180 89 182.2)">A1</text>
</g>
</svg>
